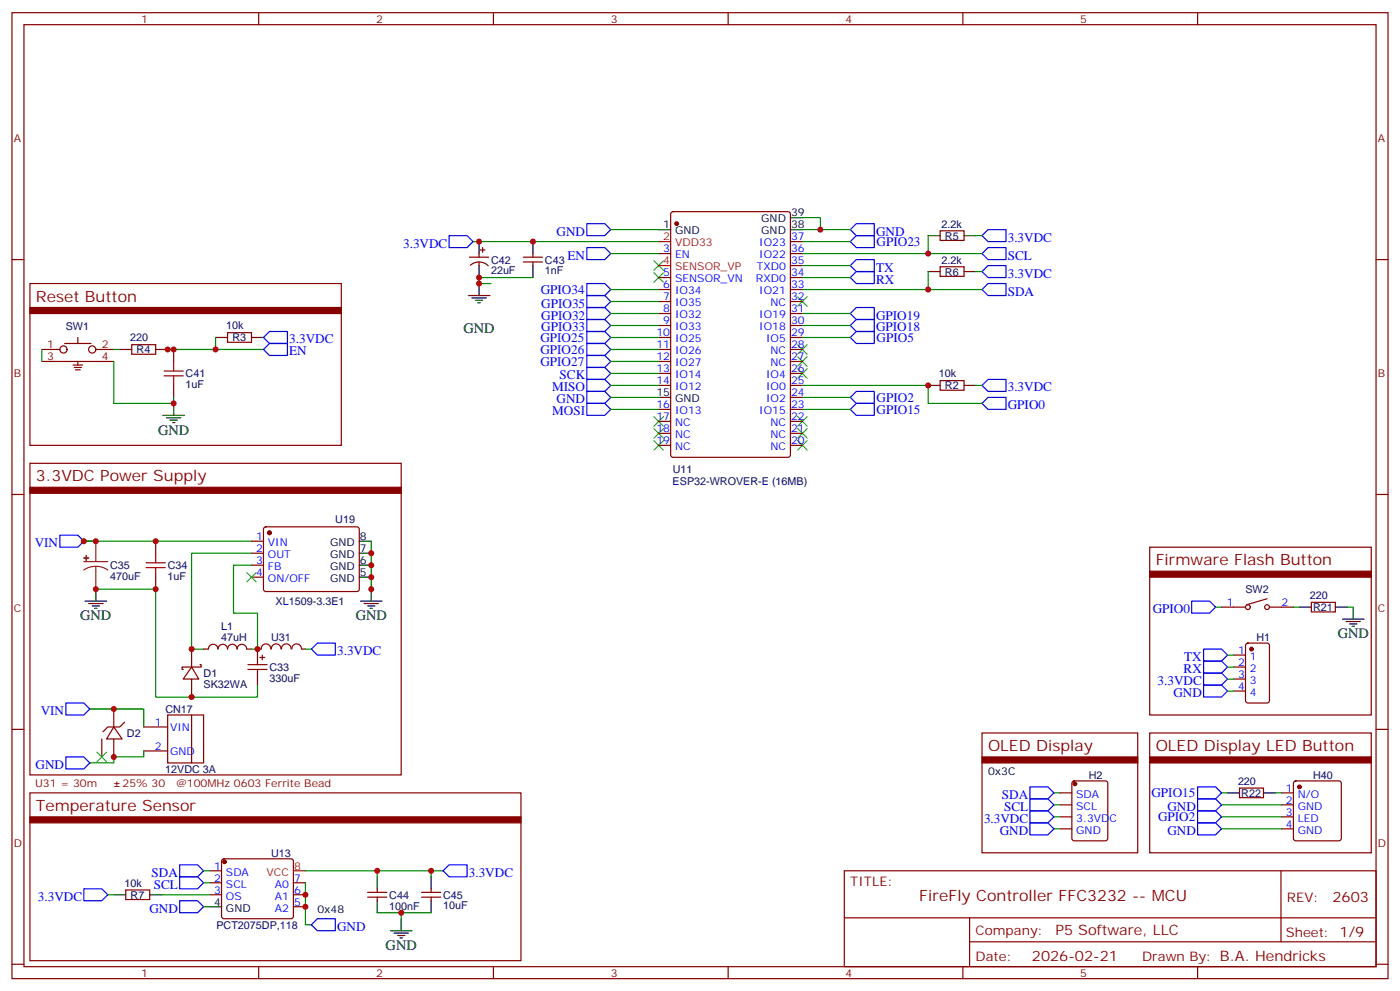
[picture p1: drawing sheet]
<svg xmlns="http://www.w3.org/2000/svg" width="412mm" height="292mm" viewBox="0 0 412 292" stroke-linecap="round" stroke-linejoin="round" font-family="sans-serif">
<g fill="none" stroke="#870000" stroke-width=".35">
<path d="M3.5 3.7h405.4v284.4h-405.4zM7.1 7.3h398.2v277.3h-398.2zM76.2 3.7v3.6M145.3 3.7v3.6M214.5 3.7v3.6M283.6 3.7v3.6M352.8 3.7v3.6M3.5 76.4h3.6M138.3 75.7h5.6M138.6 78.1a3.8 3.8 0 0 1 5.2 .2M141.1 74.6v1.1M141.1 77.1v1.1"/>
<path d="M141.5 73.6h1.4M142.2 72.9v1.4M154.2 75.7h5.6M154.2 77.1h5.6M157 74.6v1.1M157 77.1v1.1M194 74.6h3.6M197.8 62.5l.5-.2h33.8l.7 .4v71.2l-.4 .7h-34.1l-.7-.4v-71.2zM232.8 74.6h3.6M232.8 78.2h3.6M232.8 71.1h3.6M276.9 67.9h7.1v2.9h-7.1z"/>
<path d="M276.9 78.5h7.1v2.9h-7.1zM405.3 76.4h3.6M8.8 83.5h91.7v47.6h-91.7zM22.9 99.3v1.8M67 97.9h7.1v2.9h-7.1zM194 81.7h3.6M194 85.2h3.6M194 88.8h3.6M194 92.3h3.6M194 95.8h3.6M194 99.3h3.6M232.8 81.7h3.6"/>
<path d="M232.8 85.2h3.6M232.8 88.8h3.6M232.8 92.3h3.6M232.8 95.8h3.6M232.8 99.3h3.6M12.3 102.9h5.3M12.3 106.4h21.2M19 101.1h7.8M21.5 107.5h2.8M21.9 108.2h2.1M22.2 108.9h1.4M22.9 106.4v1.1"/>
<path d="M28.2 102.9h5.3M38.8 101.5h7.1v2.8h-7.1zM51.2 102.9v3.5M51.2 113.5v3.5M194 102.9h3.6M194 106.4h3.6M194 109.9h3.6M194 113.5h3.6M232.8 102.9h3.6M232.8 106.4h3.6M232.8 109.9h3.6M232.8 113.5h3.6"/>
<path d="M232.8 117h3.6M276.9 112h7.1v2.9h-7.1zM8.8 136.4h109.4v91.7h-109.4zM194 120.5h3.6M194 124h3.6M194 127.6h3.6M194 131.1h3.6M232.8 120.5h3.6M232.8 124h3.6M232.8 127.6h3.6M232.8 131.1h3.6M3.5 145.6h3.6"/>
<path d="M45.9 159.3v3.5M74.1 159.3h3.5M77.8 155.3l.5-.2h27.1l.4 .7v17.9l-.7 .4h-27.1l-.4-.7v-17.6zM405.3 145.6h3.6M45.9 169.9v3.5M74.1 162.8h3.5M74.1 166.4h3.5M74.1 169.9h3.5M338.7 161.1h65.2v49.4h-65.2zM359.8 178.7h7.1M373.2 176.2l-6 1.8M373.9 178.7h7.1"/>
<path d="M386.3 177.3h7v2.8h-7zM56.4 196.4l2.2 3.5h-4.6zM56.4 196.4h-2.8v.7h.4M56.4 191.1v5.3M56.4 199.9v5.3M58.9 195.7h.4v.7h-2.9M60 191.1h1.4a1.41 1.41 0 0 1 1.4-1.4 1.41 1.41 0 0 1 1.4 1.4M64.2 191.1a1.41 1.41 0 0 1 1.4-1.4 1.41 1.41 0 0 1 1.4 1.4M67 191.1a1.41 1.41 0 0 1 1.4-1.4 1.41 1.41 0 0 1 1.4 1.4M69.8 191.1a1.41 1.41 0 0 1 1.5-1.4 1.41 1.41 0 0 1 1.4 1.4M72.7 191.1h1.4M73 195.7h5.7"/>
<path d="M73 197.1h5.7M75.8 191.1h1.1M75.8 194.6v1.1M75.8 197.1v1M76.6 193.5h1.4M76.9 191a1.41 1.41 0 0 1 1.5-1.5 1.41 1.41 0 0 1 1.4 1.5M77.3 192.8v1.4M79.9 191a1.41 1.41 0 0 1 1.4-1.5 1.41 1.41 0 0 1 1.4 1.5M82.9 191a1.41 1.41 0 0 1 1.4-1.5 1.41 1.41 0 0 1 1.4 1.5M86 191a1.41 1.41 0 0 1 1.4-1.5 1.41 1.41 0 0 1 1.4 1.5M88.9 191.1h1.1M363.4 192.8h3.5"/>
<path d="M363.4 196.4h3.5M363.4 199.9h3.5M367.1 189.5l.5-.2h5.6l.7 .4v16.5l-.4 .7h-5.9l-.7-.4v-16.5zM3.5 214.7h3.6M30 217.5v5.3M33.5 214l2.5 3.5h-4.6zM33.5 208.7v5.3M33.5 217.5v5.3M36.7 212.6l-1.4 1.4h-3.6l-1.4 1.4M42.3 214h7.1M49.4 210.5h10.6v14.1h-10.6zM56.4 210.5v14.1"/>
<path d="M289.3 215.8h45.8v35.2h-45.8zM338.7 215.8h65.2v35.2h-65.2zM363.4 203.4h3.5M405.3 214.7h3.6M8.8 233.4h144.7v49.4h-144.7zM42.3 221.1h7.1M312.2 233.4h3.5M312.2 236.9h3.5M316 230.1l.4-.2h9.2l.7 .4v16.5l-.4 .7h-9.5l-.6-.5-.1-16.4zM365.1 232h7.1v2.8h-7.1zM377.5 233.4h3.5M377.5 236.9h3.5"/>
<path d="M381.2 230.1l.5-.2h12.7l.5 .2 .2 .5v16.2l-.2 .5-.5 .2h-12.7l-.5-.2-.2-.5v-16.2zM61.7 256.3h3.6M61.7 259.9h3.6M65.5 253l.5-.2h19.7l.5 .2 .2 .5v16.2l-.2 .5-.5 .2h-19.7l-.5-.2-.2-.5v-16.2zM86.4 259.9h3.6M248.7 256.3h156.6v28.3h-156.6zM312.2 240.5h3.5M312.2 244h3.5M377.3 256.4v20.8M377.5 240.5h3.5M377.5 244h3.5M37 262h7.1v2.8h-7.1z"/>
<path d="M61.7 263.4h3.6M86.4 263.4h3.6M86.4 266.9h3.6M108.3 262.7h5.6M108.3 264.1h5.6M111.1 261.6v1.1M111.1 264.1v1M124.2 262.7h5.6M124.2 264.1h5.6M127 261.6v1.1M127 264.1v1M248.7 270.2h156.5"/>
<path d="M285.6 277.2h119.6M285.6 270.2v14.1M3.5 283.8h3.6M76.2 284.6v3.5M145.3 284.6v3.5M214.5 284.6v3.5M283.6 284.6v3.5M352.8 284.6v3.5M405.3 283.8h3.6"/>
<circle cx="18.7" cy="102.9" r="1.06"/>
<circle cx="27.2" cy="102.9" r="1.06"/>
<circle cx="367.6" cy="178.7" r=".71"/>
<circle cx="373.2" cy="178.7" r=".71"/>
</g>
<g fill="none" stroke="#008700" stroke-width=".35">
<path d="M139.3 71.1h54.7M179.9 67.6h14.1M179.9 74.6h14.1M236.4 64.1h5.3v3.5h-5.3M236.4 71.1h14.1M236.4 74.6h52.9M236.4 78.2h14.1M241.7 67.6h8.8M273.4 69.4v5.2M273.4 79.9v5.3M287.5 69.4h1.8M287.5 79.9h1.8"/>
<path d="M63.5 99.3v3.6M157 81.7h-15.9v1.8h3.5M179.9 85.2h14.1M179.9 88.8h14.1M179.9 92.3h14.1M179.9 95.8h14.1M179.9 99.3h14.1M236.4 85.2h52.9M236.4 92.3h14.1M236.4 95.8h14.1M236.4 99.3h14.1M236.4 81.7h14.1"/>
<path d="M12.3 102.9v3.5M33.5 106.4v12.3h17.7v-1.7M33.5 102.9h1.8M49.4 102.9h28.2M179.9 102.9h14.1M179.9 113.5h14.1M179.9 106.4h14.1M179.9 109.9h14.1M179.9 117h14.1M236.4 113.5h37v5.2h15.9M236.4 117h14.1M287.5 113.5h1.8"/>
<path d="M179.9 120.5h14.1M236.4 120.5h14.1M24.7 159.3h49.4M109.4 159.3v14.1M28.2 173.4h17.7v31.8h29.9v-3.6M74.1 162.8h-17.7v28.3h3.6M74.1 166.4h-5.3v14.1h7v10.6h-1.7M358.1 178.7h1.7M381 178.7h1.8M396.9 178.7h1.7M90 191.1h1.7M361.6 199.9h1.8"/>
<path d="M361.6 196.4h1.8M361.6 192.8h1.8M26.5 208.7h15.8v5.3M361.6 203.4h1.8M42.3 221.1v1.7h-8.8v1.8h-7M310.4 236.9h1.8M310.4 233.4h1.8M359.8 236.9h17.7M359.8 233.4h1.8M375.7 233.4h1.8M60 259.9h1.7M60 256.3h1.7"/>
<path d="M90 259.9v12.3h1.7M90 256.3h40.5M111.1 256.3v1.8M127 256.3v1.8M310.4 244h1.8M310.4 240.5h1.8M359.8 244h17.7M359.8 240.5h17.7M31.7 263.4h1.8M47.6 263.4h14.1M60 266.9h1.7M111.1 268.7h7.1"/>
<path d="M127 268.7h-8.8v1.7"/>
</g>
<g fill="#870000" stroke="#870000" stroke-width=".35">
<path d="M8.8 90.5h91.7v1.8h-91.7z"/>
<path d="M8.8 143.4h109.4v1.8h-109.4z"/>
<path d="M8.8 240.5h144.7v1.7h-144.7z"/>
<path d="M289.3 222.8h45.8v1.8h-45.8z"/>
<path d="M338.7 222.8h65.2v1.8h-65.2z"/>
<path d="M338.7 168.1h65.2v1.8h-65.2z"/>
<circle cx="79.4" cy="156.8" r=".53"/>
<circle cx="66.1" cy="253.7" r=".53"/>
<circle cx="368.7" cy="191.1" r=".53"/>
<circle cx="316.6" cy="230.8" r=".53"/>
<circle cx="382.8" cy="231.6" r=".53"/>
<circle cx="199.3" cy="65.8" r=".53"/>
</g>
<g fill="none" stroke="#000" stroke-width=".35">
<path d="M141.1 71.1v3.5M141.1 78.2v3.5M157 71.1v3.5M157 78.2v3.5M194 67.6h3.6M232.8 67.6h3.6M232.8 64.1h3.6M273.4 69.4h3.5M273.4 79.9h3.5M284 69.4h3.5M284 79.9h3.5M63.5 99.3h3.5"/>
<path d="M74.1 99.3h3.5M137.9 87h6.4M139 87.7h4.2M140.1 88.4h2.1M140.8 89.1h.7M141.1 83.5v3.5M35.3 102.9h3.5M45.9 102.9h3.5M51.2 118.7v3.6M194 117h3.6M273.4 113.5h3.5M284 113.5h3.5"/>
<path d="M48 122.3h6.3M49 123h4.3M50.1 123.7h2.1M50.8 124.4h.7M105.8 159.3h3.6M25 177h6.4M26.1 177.7h4.2M27.2 178.4h2.1M27.9 179.1h.7M28.2 173.4v3.6M105.8 169.9h3.6M105.8 166.4h3.6"/>
<path d="M105.8 162.8h3.6M106.2 177h6.3M107.2 177.7h4.3M108.3 178.4h2.1M109 179.1h.7M109.4 173.4v3.6M382.8 178.7h3.5M393.3 178.7h3.6M398.6 178.7v3.5M75.8 191.1v3.5M75.8 198.1v3.5M395.5 182.2h6.3"/>
<path d="M396.5 183h4.3M397.6 183.7h2.1M398.3 184.4h.7M361.6 233.4h3.5M372.2 233.4h3.5M111.1 258.1v3.5M127 258.1v3.5M33.5 263.4h3.5M44.1 263.4h3.5M61.7 266.9h3.6M111.1 265.1v3.6M115 274h6.4"/>
<path d="M116.1 274.7h4.2M117.1 275.4h2.1M117.8 276.1h.7M118.2 270.4v3.6M127 265.1v3.6"/>
</g>
<path d="M48.3 110.6h5.7M48.3 109.2h5.7M51.2 106.4v2.8M51.2 110.6v2.9M43 165.7h5.7M43 167.1h5.7M45.9 162.8v2.9M45.9 167.1v2.8" fill="none" stroke="#a10000" stroke-width=".35"/>
<g fill="none" stroke="#3c3" stroke-width=".35">
<path d="M192.6 76.8l2.8 2.8M195.4 76.8l-2.8 2.8M192.6 80.3l2.8 2.8M195.4 80.3l-2.8 2.8M234.9 87.3l2.9 2.9M237.8 87.3l-2.9 2.9M234.9 101.5l2.9 2.8M234.9 105l2.9 2.8M234.9 108.5l2.9 2.8M237.8 101.5l-2.9 2.8M237.8 105l-2.9 2.8M237.8 108.5l-2.9 2.8"/>
<path d="M192.6 129.7l2.8 2.8M192.6 126.2l2.8 2.8M192.6 122.6l2.8 2.8M195.4 129.7l-2.8 2.8M195.4 126.2l-2.8 2.8M195.4 122.6l-2.8 2.8M234.9 126.2l2.9 2.8M234.9 122.6l2.9 2.8M234.9 129.7l2.9 2.8M237.8 126.2l-2.9 2.8M237.8 122.6l-2.9 2.8M237.8 129.7l-2.9 2.8"/>
<path d="M72.7 168.5l2.8 2.8M75.5 168.5l-2.8 2.8M28.6 221.4l2.8 2.8M31.4 221.4l-2.8 2.8"/>
</g>
<path d="M194 71.1h3.6M194 78.2h3.6M86.4 256.3h3.6" fill="none" stroke="#f00" stroke-width=".35"/>
<g fill="none" stroke="#00f" stroke-width=".35">
<path d="M132.3 69.4h5.3l1.7 1.7-1.7 1.8h-5.3zM172.9 72.9h5.3l1.7 1.7-1.7 1.8h-5.3zM172.9 65.8h5.3l1.7 1.8-1.7 1.8h-5.3zM252.2 79.9h5.3v3.6h-5.3l-1.7-1.8zM252.2 76.4h5.3v3.5h-5.3l-1.7-1.7zM252.2 65.8h5.3v3.6h-5.3l-1.7-1.8zM252.2 69.4h5.3v3.5h-5.3l-1.7-1.8zM291 72.9h5.3v3.5h-5.3l-1.7-1.8zM291 67.6h5.3v3.5h-5.3l-1.7-1.7zM291 78.2h5.3v3.5h-5.3l-1.7-1.8zM79.4 97.6h5.3v3.5h-5.3l-1.8-1.8zM172.9 90.5h5.3l1.7 1.8-1.7 1.8h-5.3z"/>
<path d="M172.9 94.1h5.3l1.7 1.7-1.7 1.8h-5.3zM172.9 87h5.3l1.7 1.8-1.7 1.7h-5.3zM172.9 83.5h5.3l1.7 1.7-1.7 1.8h-5.3zM172.9 97.6h5.3l1.7 1.7-1.7 1.8h-5.3zM252.2 90.5h5.3v3.6h-5.3l-1.7-1.8zM252.2 94.1h5.3v3.5h-5.3l-1.7-1.8zM252.2 97.6h5.3v3.5h-5.3l-1.7-1.8zM291 83.5h5.3v3.5h-5.3l-1.7-1.8zM79.4 101.1h5.3v3.5h-5.3l-1.8-1.7zM172.9 108.2h5.3l1.7 1.7-1.7 1.8h-5.3zM172.9 111.7h5.3l1.7 1.8-1.7 1.7h-5.3zM172.9 115.2h5.3l1.7 1.8-1.7 1.7h-5.3z"/>
<path d="M172.9 118.7h5.3l1.7 1.8-1.7 1.8h-5.3zM172.9 101.1h5.3l1.7 1.8-1.7 1.7h-5.3zM172.9 104.6h5.3l1.7 1.8-1.7 1.8h-5.3zM252.2 115.2h5.3v3.5h-5.3l-1.7-1.7zM252.2 118.7h5.3v3.6h-5.3l-1.7-1.8zM291 111.7h5.3v3.5h-5.3l-1.7-1.7zM291 117h5.3v3.5h-5.3l-1.7-1.8zM17.6 157.6h5.3l1.8 1.7-1.8 1.8h-5.3zM351 177h5.3l1.8 1.7-1.8 1.8h-5.3zM93.5 189.3h5.3v3.5h-5.3l-1.8-1.7zM354.5 198.1h5.3l1.8 1.8-1.8 1.7h-5.3zM354.5 194.6h5.3l1.8 1.8-1.8 1.7h-5.3z"/>
<path d="M354.5 191.1h5.3l1.8 1.7-1.8 1.8h-5.3zM19.4 206.9h5.3l1.8 1.8-1.8 1.8h-5.3zM354.5 201.6h5.3l1.8 1.8-1.8 1.8h-5.3zM19.4 222.8h5.3l1.8 1.8-1.8 1.7h-5.3zM303.4 231.6h5.3l1.7 1.8-1.7 1.8h-5.3zM303.4 235.2h5.3l1.7 1.7-1.7 1.8h-5.3zM303.4 238.7h5.3l1.7 1.8-1.7 1.7h-5.3zM352.8 238.7h5.3l1.7 1.8-1.7 1.7h-5.3zM352.8 235.2h5.3l1.7 1.7-1.7 1.8h-5.3zM352.8 231.6h5.3l1.7 1.8-1.7 1.8h-5.3zM52.9 254.6h5.3l1.8 1.7-1.8 1.8h-5.3zM52.9 258.1h5.3l1.8 1.8-1.8 1.7h-5.3z"/>
<path d="M132.3 254.6h5.3v3.5h-5.3l-1.8-1.8zM303.4 242.2h5.3l1.7 1.8-1.7 1.7h-5.3zM352.8 242.2h5.3l1.7 1.8-1.7 1.7h-5.3zM24.7 261.6h5.3l1.7 1.8-1.7 1.7h-5.3zM52.9 265.1h5.3l1.8 1.8-1.8 1.8h-5.3zM93.5 270.4h5.3v3.6h-5.3l-1.8-1.8z"/>
</g>
<path d="M28.2 159.3v6M24.7 165.3h7M28.2 166.7l1.9 .3 1.6 .8M28.2 166.7l-1.8 .3-1.7 .8M28.2 166.7v6.7" fill="none" stroke="#8c2424" stroke-width=".35"/>
<g fill="#8c2424" stroke="#8c2424" stroke-width=".35">
<path d="M24.7 164.3h1.4z"/>
<path d="M25.4 163.5v1.5z"/>
</g>
<g fill="#c00">
<circle cx="109.4" cy="166.4" r=".88"/>
<circle cx="109.4" cy="162.8" r=".88"/>
<circle cx="45.9" cy="159.3" r=".88"/>
<circle cx="45.9" cy="173.4" r=".88"/>
<circle cx="56.4" cy="191.1" r=".88"/>
<circle cx="56.4" cy="205.2" r=".88"/>
<circle cx="109.4" cy="169.9" r=".88"/>
<circle cx="109.4" cy="173.4" r=".88"/>
<circle cx="63.5" cy="102.9" r=".88"/>
<circle cx="51.2" cy="118.7" r=".88"/>
<circle cx="28.2" cy="159.3" r=".88"/>
<circle cx="24.7" cy="159.3" r=".88"/>
<circle cx="127" cy="256.3" r=".88"/>
<circle cx="111.1" cy="256.3" r=".88"/>
<circle cx="90" cy="263.4" r=".88"/>
<circle cx="90" cy="266.9" r=".88"/>
<circle cx="118.2" cy="268.7" r=".88"/>
<circle cx="141.1" cy="81.7" r=".88"/>
<circle cx="141.1" cy="83.5" r=".88"/>
<circle cx="51.2" cy="102.9" r=".88"/>
<circle cx="49.4" cy="102.9" r=".88"/>
<circle cx="75.8" cy="191.1" r=".88"/>
<circle cx="33.5" cy="208.7" r=".88"/>
<circle cx="33.5" cy="222.8" r=".88"/>
<circle cx="28.2" cy="173.4" r=".88"/>
<circle cx="241.7" cy="67.6" r=".88"/>
<circle cx="157" cy="71.1" r=".88"/>
<circle cx="273.4" cy="74.6" r=".88"/>
<circle cx="273.4" cy="85.2" r=".88"/>
<circle cx="273.4" cy="113.5" r=".88"/>
<circle cx="141.1" cy="71.1" r=".88"/>
</g>
<g font-size="4.6" fill="#800">
<text x="10.6" y="88.8">Reset Button</text>
<text x="10.6" y="141.7">3.3VDC Power Supply</text>
<text x="340.4" y="166.4">Firmware Flash Button</text>
<text x="291" y="221.1">OLED Display</text>
<text x="340.4" y="221.1">OLED Display LED Button</text>
<text x="10.6" y="238.7">Temperature Sensor</text>
<text x="270.8" y="265.4">FireFly Controller FFC3232 -- MCU</text>
</g>
<g font-size="4.2">
<text x="136.5" y="97.9">GND</text>
<text x="46.6" y="127.9">GND</text>
<text x="23.6" y="182.6">GND</text>
<text x="104.8" y="182.6">GND</text>
<text x="394.1" y="187.9">GND</text>
<text x="113.6" y="279.6">GND</text>
</g>
<g font-size="4.2" fill="#800">
<text x="392.5" y="265.6">2603</text>
<text x="310.9" y="275.2">P5 Software, LLC</text>
<text x="304" y="283">2026-02-21</text>
</g>
<g font-size="3.9" fill="#00f">
<text x="163.9" y="69.4">GND</text>
<text x="258.1" y="69.4">GND</text>
<text x="296.9" y="71.1">3.3VDC</text>
<text x="118.8" y="72.9">3.3VDC</text>
<text x="167.2" y="76.4">EN</text>
<text x="258.2" y="72.4">GPIO23</text>
<text x="296.9" y="76.4">SCL</text>
<text x="258.1" y="83.5">RX</text>
<text x="258.1" y="79.9">TX</text>
<text x="296.9" y="81.7">3.3VDC</text>
<text x="159.3" y="86.4">GPIO34</text>
<text x="296.9" y="87">SDA</text>
<text x="159.4" y="94.1">GPIO32</text>
<text x="159.4" y="90.5">GPIO35</text>
<text x="258.1" y="94.1">GPIO19</text>
<text x="85.2" y="101.1">3.3VDC</text>
<text x="159.2" y="100.6">GPIO25</text>
<text x="159.4" y="97.6">GPIO33</text>
<text x="258.1" y="97.6">GPIO18</text>
<text x="258.2" y="100.6">GPIO5</text>
<text x="85.2" y="104.6">EN</text>
<text x="159.2" y="104.2">GPIO26</text>
<text x="159.2" y="107.7">GPIO27</text>
<text x="164.8" y="111.7">SCK</text>
<text x="162.7" y="115.2">MISO</text>
<text x="163.9" y="118.7">GND</text>
<text x="258.2" y="118.3">GPIO2</text>
<text x="296.9" y="115.2">3.3VDC</text>
<text x="162.7" y="122.3">MOSI</text>
<text x="258.2" y="121.8">GPIO15</text>
<text x="296.9" y="120.5">GPIO0</text>
<text x="10.2" y="161.1">VIN</text>
<text x="339.5" y="180.5">GPIO0</text>
<text x="99.3" y="192.8">3.3VDC</text>
<text x="348.9" y="194.6">TX</text>
<text x="341" y="201.6">3.3VDC</text>
<text x="348.7" y="198.1">RX</text>
<text x="345.6" y="205.2">GND</text>
<text x="12" y="210.5">VIN</text>
<text x="10.5" y="226.3">GND</text>
<text x="295.1" y="235.2">SDA</text>
<text x="295.8" y="238.7">SCL</text>
<text x="339.2" y="234.7">GPIO15</text>
<text x="343.9" y="238.7">GND</text>
<text x="289.9" y="242.2">3.3VDC</text>
<text x="294.5" y="245.7">GND</text>
<text x="341.1" y="241.7">GPIO2</text>
<text x="343.9" y="245.7">GND</text>
<text x="44.7" y="258.1">SDA</text>
<text x="45.3" y="261.6">SCL</text>
<text x="138.1" y="258.1">3.3VDC</text>
<text x="11.2" y="265.1">3.3VDC</text>
<text x="44" y="268.7">GND</text>
<text x="99.3" y="274">GND</text>
</g>
<g font-size="3.9" fill="#800">
<text x="250.5" y="260.9">TITLE:</text>
<text x="379.1" y="265.6">REV:</text>
<text x="287.4" y="275.1">Company:</text>
<text x="378.7" y="275.7">Sheet: 1/9</text>
<text x="287.4" y="282.8">Date:</text>
<text x="336.4" y="282.9">Drawn By: B.A. Hendricks</text>
</g>
<g font-size="3.2" fill="#800">
<text x="41.6" y="6.7">1</text>
<text x="110.8" y="6.7">2</text>
<text x="179.9" y="6.7">3</text>
<text x="249.1" y="6.7">4</text>
<text x="318.2" y="6.7">5</text>
<text x="4.1" y="41.8">A</text>
<text x="405.9" y="41.8">A</text>
<text x="13.9" y="102.5">1</text>
<text x="13.9" y="106">3</text>
<text x="30" y="102.5">2</text>
<text x="30" y="106">4</text>
<text x="4.1" y="111">B</text>
<text x="405.9" y="111">B</text>
<text x="4.1" y="180.1">C</text>
<text x="405.9" y="180.1">C</text>
<text x="10.3" y="231.6">U31 = 30m</text>
<text x="36.1" y="231.6">25% 30</text>
<text x="51.9" y="231.6">@100MHz 0603 Ferrite Bead</text>
<text x="4.1" y="249.3">D</text>
<text x="405.9" y="249.3">D</text>
<text x="41.6" y="287.5">1</text>
<text x="110.8" y="287.5">2</text>
<text x="179.9" y="287.5">3</text>
<text x="249.1" y="287.5">4</text>
<text x="318.2" y="287.5">5</text>
</g>
<g font-size="3.2">
<text x="224.2" y="65.5">GND</text>
<text x="233" y="63.7">39</text>
<text x="195.4" y="67.2">1</text>
<text x="198.9" y="69">GND</text>
<text x="224.2" y="69">GND</text>
<text x="233" y="67.2">38</text>
<text x="193.3" y="116.6">15</text>
<text x="198.9" y="118.4">GND</text>
<text x="97.2" y="160.7">GND</text>
<text x="106" y="159">8</text>
<text x="97.2" y="167.8">GND</text>
<text x="97.2" y="164.3">GND</text>
<text x="106" y="166">6</text>
<text x="106" y="162.5">7</text>
<text x="97.2" y="171.3">GND</text>
<text x="106" y="169.5">5</text>
<text x="291" y="228.1">0x3C</text>
<text x="63.1" y="266.6">4</text>
<text x="66.6" y="268.3">GND</text>
<text x="93.5" y="268.7">0x48</text>
</g>
<g font-size="3.2" fill="#f00">
<text x="195.4" y="70.8">2</text>
<text x="195.4" y="77.8">4</text>
<text x="198.9" y="72.5">VDD33</text>
<text x="198.9" y="79.6">SENSOR_VP</text>
<text x="78.5" y="257.7">VCC</text>
<text x="86.6" y="256">8</text>
</g>
<g font-size="3.2" fill="#00f">
<text x="233" y="70.8">37</text>
<text x="195.4" y="74.3">3</text>
<text x="198.9" y="76.1">EN</text>
<text x="223.7" y="76.1">IO22</text>
<text x="223.7" y="72.5">IO23</text>
<text x="233" y="77.8">35</text>
<text x="233" y="74.3">36</text>
<text x="195.4" y="81.4">5</text>
<text x="198.9" y="83.1">SENSOR_VN</text>
<text x="222.7" y="83.1">RXD0</text>
<text x="222.9" y="79.6">TXD0</text>
<text x="233" y="81.4">34</text>
<text x="195.4" y="84.9">6</text>
<text x="195.4" y="88.4">7</text>
<text x="198.9" y="86.6">IO34</text>
<text x="223.7" y="86.6">IO21</text>
<text x="233" y="88.4">32</text>
<text x="233" y="84.9">33</text>
<text x="195.4" y="91.9">8</text>
<text x="195.4" y="95.5">9</text>
<text x="198.9" y="90.2">IO35</text>
<text x="198.9" y="93.7">IO32</text>
<text x="223.7" y="93.7">IO19</text>
<text x="226.9" y="90.2">NC</text>
<text x="233" y="95.5">30</text>
<text x="233" y="91.9">31</text>
<text x="193.3" y="99">10</text>
<text x="198.9" y="97.2">IO33</text>
<text x="198.9" y="100.8">IO25</text>
<text x="223.7" y="97.2">IO18</text>
<text x="225.7" y="100.8">IO5</text>
<text x="233" y="99">29</text>
<text x="193.3" y="102.5">11</text>
<text x="193.3" y="106">12</text>
<text x="198.9" y="104.3">IO26</text>
<text x="198.9" y="107.8">IO27</text>
<text x="226.9" y="107.8">NC</text>
<text x="226.9" y="104.3">NC</text>
<text x="233" y="106">27</text>
<text x="233" y="102.5">28</text>
<text x="193.3" y="109.6">13</text>
<text x="193.3" y="113.1">14</text>
<text x="198.9" y="111.3">IO14</text>
<text x="225.7" y="111.3">IO4</text>
<text x="233" y="113.1">25</text>
<text x="233" y="109.6">26</text>
<text x="198.9" y="114.9">IO12</text>
<text x="225.7" y="118.4">IO2</text>
<text x="225.7" y="114.9">IO0</text>
<text x="233" y="116.6">24</text>
<text x="193.3" y="120.2">16</text>
<text x="193.3" y="123.7">17</text>
<text x="198.9" y="121.9">IO13</text>
<text x="198.9" y="125.4">NC</text>
<text x="223.7" y="121.9">IO15</text>
<text x="226.9" y="125.4">NC</text>
<text x="233" y="123.7">22</text>
<text x="233" y="120.2">23</text>
<text x="193.3" y="127.2">18</text>
<text x="193.3" y="130.7">19</text>
<text x="198.9" y="129">NC</text>
<text x="226.9" y="129">NC</text>
<text x="233" y="130.7">20</text>
<text x="233" y="127.2">21</text>
<text x="198.9" y="132.5">NC</text>
<text x="226.9" y="132.5">NC</text>
<text x="75.4" y="159">1</text>
<text x="78.9" y="160.7">VIN</text>
<text x="75.4" y="162.5">2</text>
<text x="75.4" y="166">3</text>
<text x="78.9" y="164.3">OUT</text>
<text x="78.9" y="167.8">FB</text>
<text x="75.4" y="169.5">4</text>
<text x="78.9" y="171.3">ON/OFF</text>
<text x="361.3" y="178.4">1</text>
<text x="377.5" y="178.4">2</text>
<text x="364.7" y="192.5">1</text>
<text x="364.7" y="196">2</text>
<text x="368.2" y="194.2">1</text>
<text x="368.2" y="197.8">2</text>
<text x="364.7" y="199.5">3</text>
<text x="364.7" y="203.1">4</text>
<text x="368.2" y="201.3">3</text>
<text x="368.2" y="204.8">4</text>
<text x="45.6" y="213.6">1</text>
<text x="50.1" y="215.1">VIN</text>
<text x="45.6" y="220.7">2</text>
<text x="50.1" y="222.1">GND</text>
<text x="378.8" y="233">1</text>
<text x="317" y="234.8">SDA</text>
<text x="317" y="238.3">SCL</text>
<text x="378.8" y="236.6">2</text>
<text x="382.3" y="234.8">N/O</text>
<text x="382.3" y="238.3">GND</text>
<text x="317" y="241.9">3.3VDC</text>
<text x="317" y="245.4">GND</text>
<text x="378.8" y="240.1">3</text>
<text x="378.8" y="243.6">4</text>
<text x="382.3" y="241.9">LED</text>
<text x="382.3" y="245.4">GND</text>
<text x="63.1" y="256">1</text>
<text x="66.6" y="257.7">SDA</text>
<text x="63.1" y="259.5">2</text>
<text x="63.1" y="263">3</text>
<text x="66.6" y="261.3">SCL</text>
<text x="80.9" y="261.3">A0</text>
<text x="86.6" y="263">6</text>
<text x="86.6" y="259.5">7</text>
<text x="66.6" y="264.8">OS</text>
<text x="80.9" y="268.3">A2</text>
<text x="80.9" y="264.8">A1</text>
<text x="86.6" y="266.6">5</text>
</g>
<g font-size="3.2" fill="#000080">
<text x="277.3" y="67">2.2k</text>
<text x="278.4" y="70.5">R5</text>
<text x="144.6" y="77.6">C42</text>
<text x="160.5" y="77.6">C43</text>
<text x="277.3" y="77.6">2.2k</text>
<text x="144.6" y="80.8">22uF</text>
<text x="160.5" y="80.8">1nF</text>
<text x="278.4" y="81.1">R6</text>
<text x="19.4" y="97">SW1</text>
<text x="38.4" y="100.5">220</text>
<text x="66.7" y="96.9">10k</text>
<text x="68.5" y="100.5">R3</text>
<text x="40.2" y="104">R4</text>
<text x="54.7" y="111.1">C41</text>
<text x="276.6" y="111">10k</text>
<text x="54.7" y="114.3">1uF</text>
<text x="278.4" y="114.6">R2</text>
<text x="198.1" y="142.8">ESP32-WROVER-E (16MB)</text>
<text x="198.2" y="139.2">U11</text>
<text x="98.8" y="154">U19</text>
<text x="32.5" y="167.5">C35</text>
<text x="49.4" y="167.5">C34</text>
<text x="32.5" y="170.7">470uF</text>
<text x="49.4" y="170.7">1uF</text>
<text x="81.2" y="178.1">XL1509-3.3E1</text>
<text x="366.9" y="174.5">SW2</text>
<text x="385.8" y="176.4">220</text>
<text x="386.8" y="179.9">R21</text>
<text x="65.2" y="185.4">L1</text>
<text x="65.2" y="188.6">47uH</text>
<text x="79.9" y="188.7">U31</text>
<text x="370.1" y="188.6">H1</text>
<text x="79.4" y="197.5">C33</text>
<text x="60" y="202.4">SK32WA</text>
<text x="60" y="199.3">D1</text>
<text x="79.4" y="200.8">330uF</text>
<text x="48.7" y="209.9">CN17</text>
<text x="37.4" y="216.9">D2</text>
<text x="48.7" y="227.5">12VDC 3A</text>
<text x="320.7" y="229.3">H2</text>
<text x="364.7" y="231">220</text>
<text x="386.8" y="229.2">H40</text>
<text x="365.6" y="234.6">R22</text>
<text x="79.9" y="252.2">U13</text>
<text x="36.7" y="261">10k</text>
<text x="38.5" y="264.6">R7</text>
<text x="114.7" y="267.7">100nF</text>
<text x="114.7" y="264.6">C44</text>
<text x="130.5" y="267.7">10uF</text>
<text x="130.5" y="264.5">C45</text>
<text x="63.7" y="273.3">PCT2075DP,118</text>
</g>
</svg>
